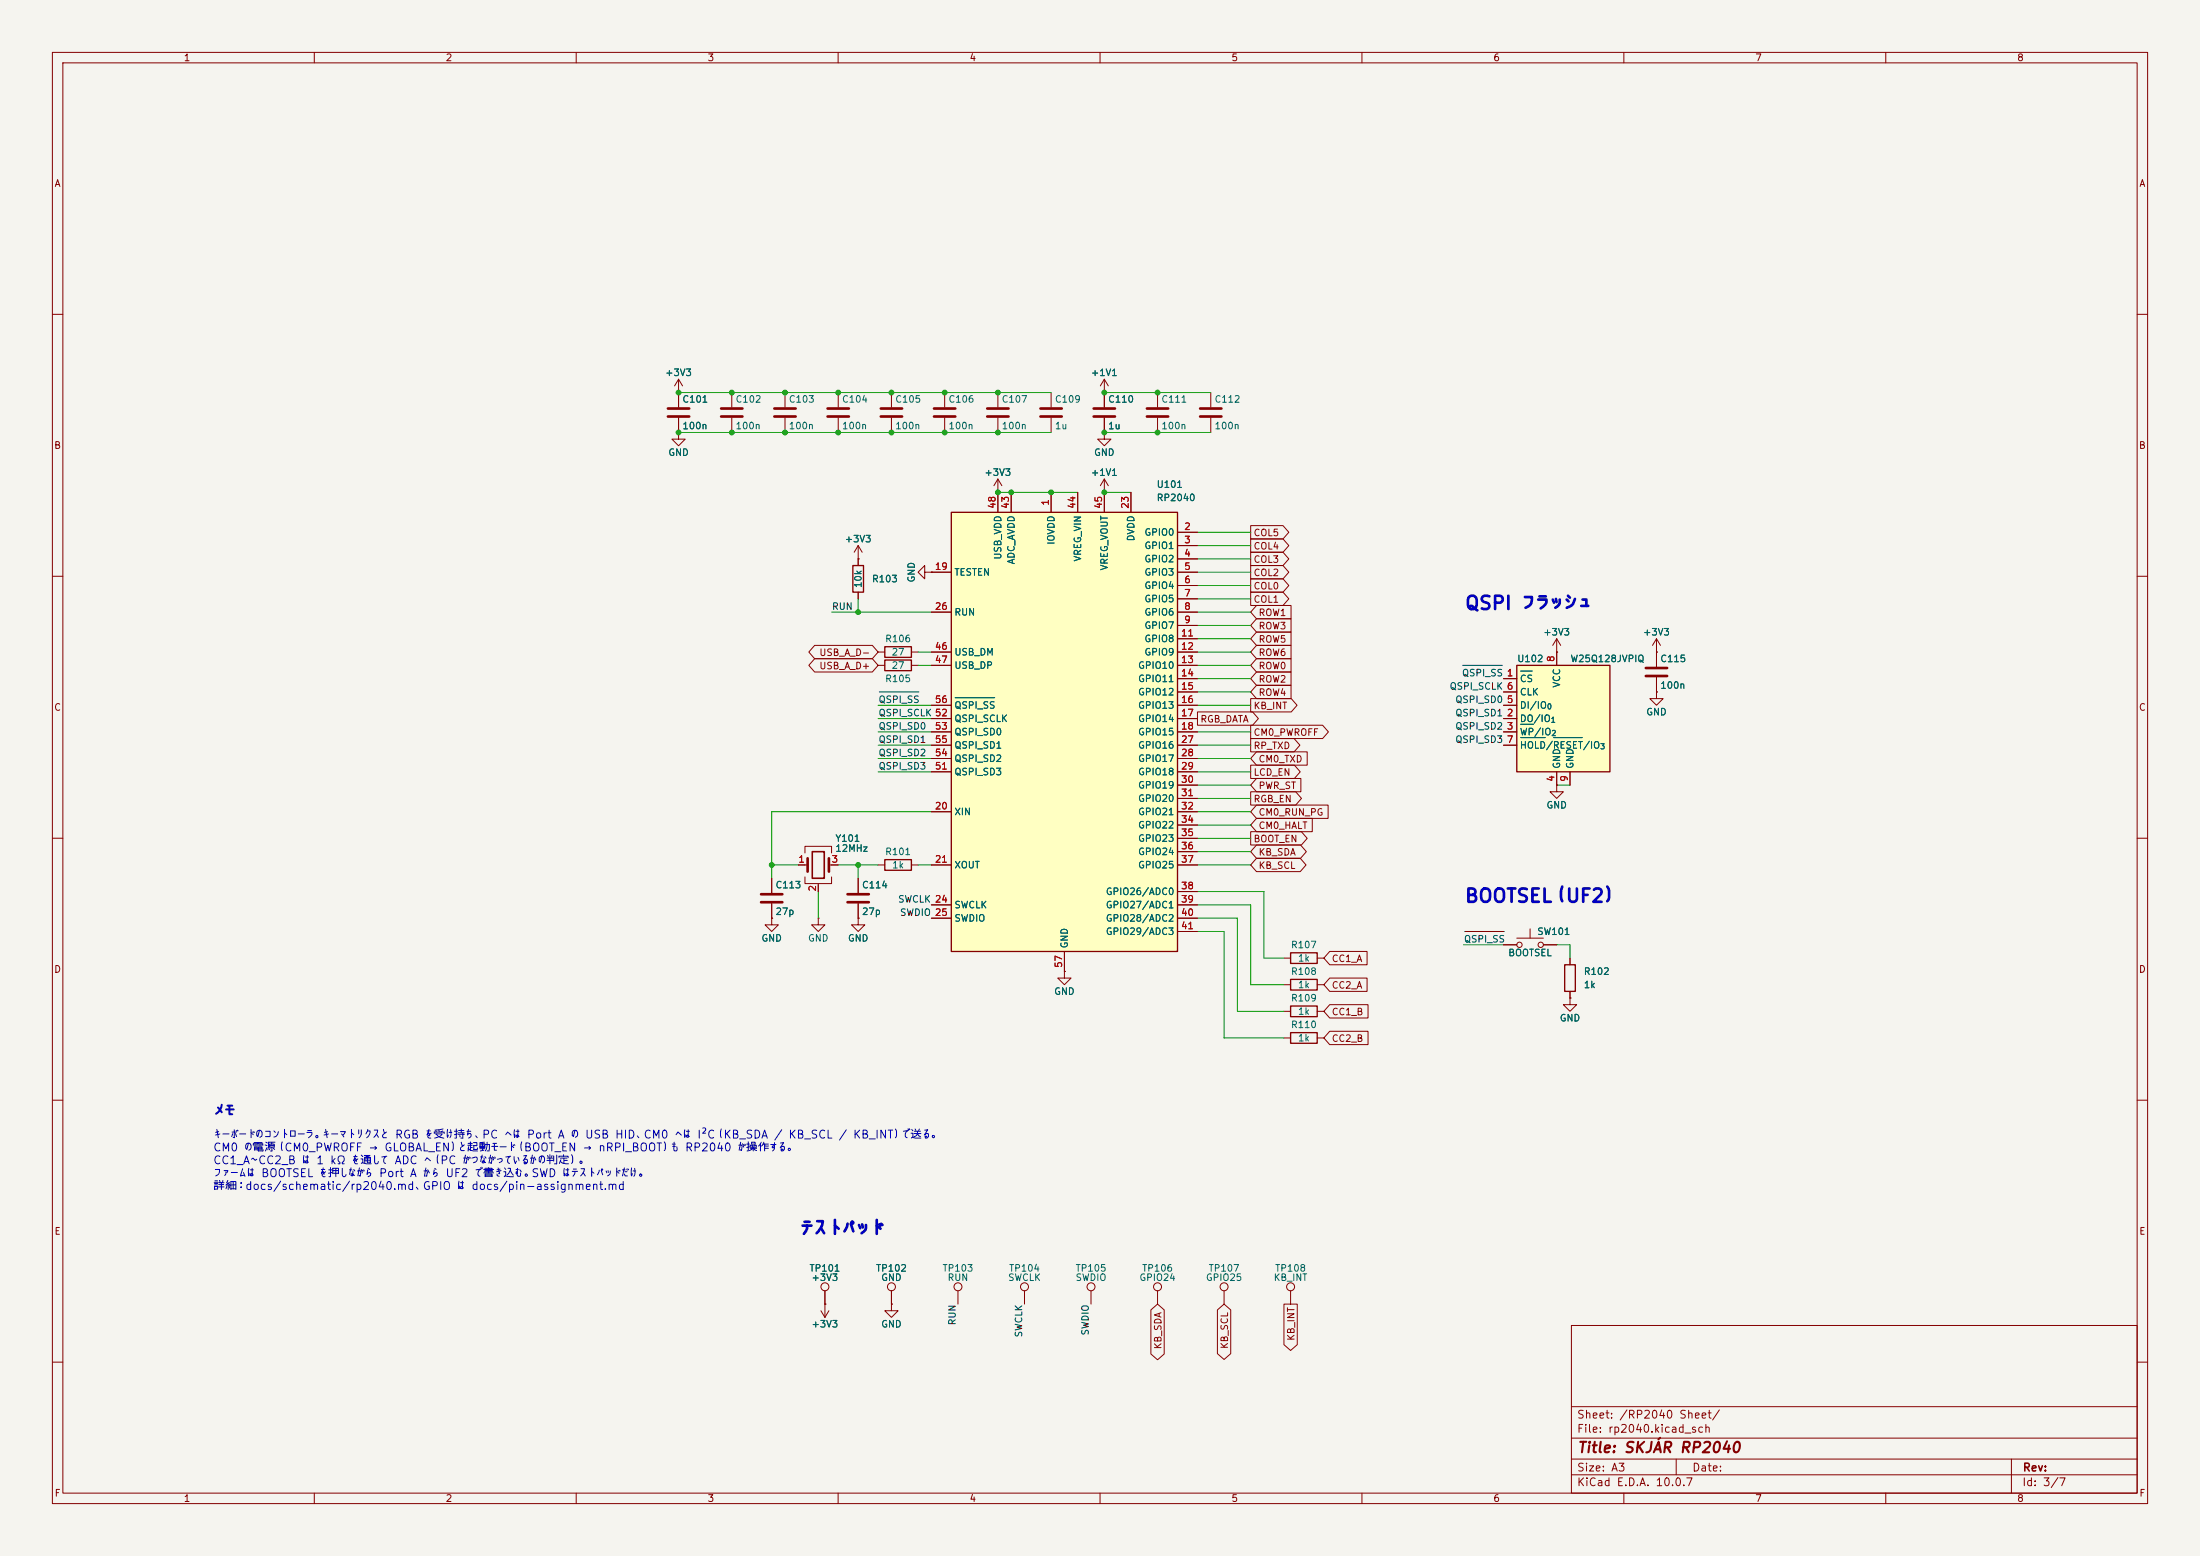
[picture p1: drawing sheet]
<svg xmlns="http://www.w3.org/2000/svg" width="420mm" height="297mm" viewBox="0 0 420 297" stroke-linecap="round" stroke-linejoin="round" font-family="sans-serif">
<path d="M0 0h420v297h-420z" fill="#f5f4ef" stroke="#f5f4ef" stroke-width=".19"/>
<g fill="none" stroke="#840000" stroke-width=".19">
<path d="M10 10h400v277h-400zM12 12h396v273h-396zM60 10v2M110 10v2M160 10v2M210 10v2M260 10v2M310 10v2M360 10v2M10 60h2M129.5 74.9h.1M129.5 72.4v5.3"/>
<path d="M129.5 79.8v2.8M129.5 72.4l-.7 1.3M129.5 72.4l.8 1.3M139.7 74.9v2.8M139.7 79.8v2.8M149.9 74.9v2.8M149.9 79.8v2.8M160 74.9v2.8M160 79.8v2.8M170.2 74.9v2.8M170.2 79.8v2.8M408 60h2"/>
<path d="M129.5 82.6v1.2h1.3l-1.3 1.3-1.2-1.3h1.2M129.5 82.6h.1M10 110h2M163.8 106.7h.1M163.8 104.1l-.7 1.3M163.8 104.1l.8 1.3M163.8 104.1v3.9M163.8 113v1.3M176.5 109.2v-1.2l-1.2 1.2 1.2 1.3v-1.3h1.3M177.8 109.2h.1M408 110h2M167.6 127h1.3"/>
<path d="M167.6 124.5h1.3M174 127h1.3M174 124.5h1.3M297.2 124.5h.1M297.2 121.9l-.8 1.3M297.2 121.9l.7 1.3M297.2 121.9v2.6M316.2 132.1v1.3h1.3l-1.3 1.2-1.2-1.2h1.2M316.2 132.1h.1M316.2 124.5h.1M316.2 121.9l-.7 1.3M316.2 121.9l.8 1.3"/>
<path d="M316.2 121.9v5.4M316.2 129.3v2.8M10 160h2M297.2 149.9v1.2h1.2l-1.2 1.3-1.3-1.3h1.3M297.2 149.9h.1M408 160h2M147.3 167.6v2.8M147.3 172.5v2.8M156.2 175.3v1.2h1.3l-1.3 1.3-1.3-1.3h1.3M156.2 175.3h.1M163.8 167.6v2.8M163.8 172.5v2.8"/>
<path d="M203.2 185.4v1.3h1.3l-1.3 1.3-1.3-1.3h1.3M203.2 185.4h.1M10 210h2M408 210h2M156.7 250.2l.8 1.3M157.5 248.9h.1M157.5 246.4v5.1M158.2 250.2l-.7 1.3M170.2 248.9v1.3h1.2l-1.2 1.3-1.3-1.3h1.3M170.2 248.9h.1M170.2 246.4v2.5M195.6 246.4v2.5"/>
<path d="M300 253h108v32h-108zM10 260h2M300 278.5h108M300 274.5h108M300 268.5h108M320 278.5v3M384 278.5v6.5M408 260h2M60 285v2M110 285v2M160 285v2M210 285v2"/>
<path d="M260 285v2M300 281.5h108M310 285v2M360 285v2"/>
<circle cx="157.5" cy="245.6" r=".76"/>
<circle cx="170.2" cy="245.6" r=".76"/>
<circle cx="195.6" cy="245.6" r=".76"/>
</g>
<g fill="none" stroke="#840000" stroke-width=".51">
<path d="M127.5 78h4.1M127.5 79.5h4.1M137.7 78h4M137.7 79.5h4M147.8 78h4.1M147.8 79.5h4.1M158 78h4.1M158 79.5h4.1M168.1 78h4.1M168.1 79.5h4.1M314.2 127.5h4.1M314.2 129h4.1"/>
<path d="M145.3 170.7h4.1M145.3 172.2h4.1M161.8 170.7h4.1M161.8 172.2h4.1"/>
</g>
<path d="M162.8 108h2v5h-2zM168.9 126h5.1v2h-5.1zM168.9 123.4h5.1v2.1h-5.1z" fill="none" stroke="#840000" stroke-width=".25"/>
<path d="M289.6 127h17.7v20.3h-17.7z" fill="#ffffc2"/>
<path d="M289.6 127h17.7v20.3h-17.7zM168.9 164.1h5.1v2h-5.1zM246.4 192h5.1v2.1h-5.1zM246.4 186.9h5.1v2.1h-5.1zM246.4 181.9h5.1v2h-5.1zM246.4 197.1h5.1v2h-5.1zM298.7 184.2h2v5h-2z" fill="none" stroke="#840000" stroke-width=".25"/>
<g fill="none" stroke="#840000" stroke-width=".19">
<path d="M180.3 74.9v2.8M180.3 79.8v2.8M190.5 74.9v2.8M190.5 79.8v2.8M200.7 74.9v2.8M200.7 79.8v2.8M210.8 74.9h.1M210.8 72.4v5.3M210.8 79.8v2.8M210.8 72.4l-.7 1.3M210.8 72.4l.8 1.3M221 74.9v2.8"/>
<path d="M221 79.8v2.8M231.1 74.9v2.8M231.1 79.8v2.8M190.5 94h.1M190.5 91.4v2.6M190.5 91.4l-.8 1.3M190.5 91.4l.8 1.3M210.8 82.6v1.2h1.3l-1.3 1.3-1.3-1.3h1.3M210.8 82.6h.1M210.8 94h.1M210.8 91.4v2.6M210.8 91.4l-.7 1.3"/>
<path d="M210.8 91.4l.8 1.3M287 129.5h2.6M287 137.2h2.6M287 139.7h2.6M287 134.6h2.6M287 132.1h2.6M297.2 124.5v2.5M287 142.2h2.6M297.2 147.3v2.6M299.7 147.3v2.6M147.3 175.3v1.2h1.3l-1.3 1.3-1.3-1.3h1.3M147.3 175.3h.1"/>
<path d="M152.4 165.1h1.8M153.7 162.8v-1.3h5v1.3M153.7 167.4v1.3h5v-1.3M156.2 168.7v1.5M158.2 165.1h1.8M163.8 175.3v1.2h1.3l-1.3 1.3-1.2-1.3h1.2M163.8 175.3h.1M167.6 165.1h1.3M174 165.1h1.3M289.6 179.1h5M292.1 177.3v1.8M245.1 193h1.3"/>
<path d="M245.1 188h1.3M245.1 182.9h1.3M245.1 198.1h1.3M251.5 193h1.2M251.5 188h1.2M251.5 182.9h1.2M251.5 198.1h1.2M287 180.3h2.6M294.6 180.3h2.6M299.7 190.5v1.3h1.3l-1.3 1.2-1.3-1.2h1.3M299.7 190.5h.1M299.7 182.9v1.3"/>
<path d="M299.7 189.2v1.3M182.9 246.4v2.5M208.3 246.4v2.5M221 246.4v2.5M233.7 246.4v2.5M246.4 246.4v2.5"/>
<circle cx="290.1" cy="180.3" r=".51"/>
<circle cx="294.1" cy="180.3" r=".51"/>
<circle cx="182.9" cy="245.6" r=".76"/>
<circle cx="208.3" cy="245.6" r=".76"/>
<circle cx="221" cy="245.6" r=".76"/>
<circle cx="233.7" cy="245.6" r=".76"/>
<circle cx="246.4" cy="245.6" r=".76"/>
</g>
<path d="M290.3 128.1h2.2M290.3 138.3h2.5M290.3 140.8h4.7M296.6 140.8h5.5" fill="none" stroke="#006464" stroke-width=".19"/>
<g fill="none" stroke="#840000" stroke-width=".51">
<path d="M178.3 78h4.1M178.3 79.5h4.1M188.5 78h4M188.5 79.5h4M198.6 78h4.1M198.6 79.5h4.1M208.8 78h4.1M208.8 79.5h4.1M218.9 78h4.1M218.9 79.5h4.1M229.1 78h4.1M229.1 79.5h4.1"/>
<path d="M154.2 163.8v2.6M158.2 163.8v2.6"/>
</g>
<path d="M155.1 162.6h2.3v5h-2.3z" fill="none" stroke="#840000" stroke-width=".3"/>
<path d="M181.6 97.8h43.2v83.8h-43.2z" fill="#ffffc2"/>
<path d="M181.6 97.8h43.2v83.8h-43.2z" fill="none" stroke="#840000" stroke-width=".25"/>
<g fill="none" stroke="#840000" stroke-width=".19">
<path d="M129.5 74.9h.1M129.5 74.9v2.8M129.5 79.8v2.8M210.8 74.9h.1M210.8 74.9v2.8M210.8 79.8v2.8M129.5 82.6h.1M190.5 94h.1M190.5 94v3.8M193 94v3.8M200.7 94v3.8M205.7 94v3.8"/>
<path d="M210.8 82.6h.1M210.8 94h.1M210.8 94v3.8M215.9 94v3.8M163.8 106.7h.1M163.8 106.7v1.3M163.8 113v1.3M177.8 109.2h.1M177.8 109.2h3.8M177.8 116.8h3.8M224.8 101.6h3.8M224.8 104.1h3.8"/>
<path d="M224.8 106.7h3.8M224.8 109.2h3.8M224.8 111.8h3.8M224.8 114.3h3.8M224.8 116.8h3.8M224.8 119.4h3.8M238.8 105.4h6.1l1.1 1.3-1.1 1.3h-6.1zM238.8 107.9h6.1l1.1 1.3-1.1 1.3h-6.1zM238.8 113h6.1l1.1 1.3-1.1 1.3h-6.1zM238.8 110.5h6.1l1.1 1.3-1.1 1.2h-6.1zM238.8 100.3h6.1l1.1 1.3-1.1 1.3h-6.1zM238.8 102.9h6.1l1.1 1.2-1.1 1.3h-6.1z"/>
<path d="M239.9 118.1h6.6v2.6h-6.6l-1.1-1.3zM239.9 115.6h6.6v2.5h-6.6l-1.1-1.3zM155.5 125.7h11l1.1 1.3-1.1 1.3h-11l-1.1-1.3zM155.5 123.2h11l1.1 1.3-1.1 1.2h-11l-1.1-1.2zM177.8 124.5h3.8M177.8 127h3.8M177.8 134.6h3.8M177.8 137.2h3.8M177.8 139.7h3.8M224.8 121.9h3.8M224.8 124.5h3.8M224.8 127h3.8"/>
<path d="M224.8 129.5h3.8M224.8 132.1h3.8M224.8 134.6h3.8M224.8 137.2h3.8M224.8 139.7h3.8M228.6 135.9h10.5l1.1 1.3-1.1 1.2h-10.5zM238.8 133.3h7.7l1.1 1.3-1.1 1.3h-7.7zM238.8 138.4h13.7l1.1 1.3-1.1 1.3h-13.7zM239.9 125.7h6.6v2.6h-6.6l-1.1-1.3zM239.9 128.3h6.6v2.5h-6.6l-1.1-1.3zM239.9 130.8h6.6v2.6h-6.6l-1.1-1.3zM239.9 120.6h6.6v2.6h-6.6l-1.1-1.3z"/>
<path d="M239.9 123.2h6.6v2.5h-6.6l-1.1-1.2zM287 129.5h2.6M287 132.1h2.6M287 134.6h2.6M287 137.2h2.6M287 139.7h2.6M297.2 124.5h.1M297.2 124.5v2.5M316.2 132.1h.1M316.2 124.5h.1M316.2 124.5v2.8M316.2 129.3v2.8"/>
<path d="M177.8 154.9h3.8M177.8 142.2h3.8M177.8 144.8h3.8M177.8 147.3h3.8M224.8 154.9h3.8M224.8 142.2h3.8M224.8 144.8h3.8M224.8 147.3h3.8M224.8 149.9h3.8M224.8 152.4h3.8M224.8 157.5h3.8M238.8 146h8.3l1.1 1.3-1.1 1.3h-8.3z"/>
<path d="M238.8 141h8.2l1.2 1.2-1.2 1.3h-8.2zM238.8 151.1h8.6l1.1 1.3-1.1 1.3h-8.6zM238.8 158.7h9.6l1.2 1.3-1.2 1.3h-9.6zM239.9 148.6h8.4v2.5h-8.4l-1.1-1.2zM239.9 143.5h9.7v2.6h-9.7l-1.1-1.3zM239.9 156.2h10.6v2.6h-10.6l-1.1-1.3zM239.9 153.7h13.6v2.5h-13.6l-1.1-1.3zM287 142.2h2.6M297.2 149.9h.1M297.2 147.3v2.6M299.7 147.3v2.6M147.3 175.3h.1"/>
<path d="M147.3 167.6v2.8M147.3 172.5v2.8M152.4 165.1h1.3M156.2 168.9v1.3M158.7 165.1h1.3M163.8 175.3h.1M163.8 167.6v2.8M163.8 172.5v2.8M177.8 165.1h3.8M177.8 172.7h3.8M177.8 175.3h3.8M224.8 165.1h3.8"/>
<path d="M224.8 172.7h3.8M224.8 175.3h3.8M224.8 160h3.8M224.8 162.6h3.8M224.8 170.2h3.8M224.8 177.8h3.8M239.9 163.8h8.3l1.1 1.3-1.1 1.3h-8.3l-1.1-1.3zM239.9 161.3h8.4l1.1 1.3-1.1 1.2h-8.4l-1.1-1.2zM203.2 185.4h.1M203.2 181.6v3.8M253.8 191.8h7.4v2.5h-7.4l-1.1-1.3zM253.8 196.8h7.4v2.6h-7.4l-1.1-1.3z"/>
<path d="M253.8 186.7h7.2v2.5h-7.2l-1.1-1.2zM253.8 181.6h7.2v2.6h-7.2l-1.1-1.3zM287 180.3h2.6M294.6 180.3h2.6M299.7 190.5h.1M299.7 182.9v1.3M299.7 189.2v1.3M157.5 248.9h.1M157.5 246.4v2.5M170.2 248.9h.1M170.2 246.4v2.5M219.7 250l1.3-1.1 1.3 1.1v8.4l-1.3 1.2-1.3-1.2z"/>
<path d="M232.4 250l1.3-1.1 1.3 1.1v8.4l-1.3 1.1-1.3-1.1zM245.1 248.9h2.6v7.8l-1.3 1.1-1.3-1.1z"/>
</g>
<path d="M182.3 133.2h7.6M290.3 128.1h2.2M290.3 138.3h2.5M290.3 140.8h4.7M296.6 140.8h5.5" fill="none" stroke="#006464" stroke-width=".19"/>
<path d="M167.9 132.1h7.5M279.2 127h7.6M279.6 177.8h7.6" fill="none" stroke="#0f0f0f" stroke-width=".19"/>
<g fill="none" stroke="#009600" stroke-width=".19">
<path d="M129.5 74.9h71.2M210.8 74.9h20.3M129.5 82.6h71.2M190.5 94h15.2M210.8 82.6h20.3M210.8 94h5.1M158.7 116.8h19.1M163.8 114.3v2.5M228.6 116.8h10.2M228.6 119.4h10.2M228.6 114.3h10.2M228.6 109.2h10.2"/>
<path d="M228.6 106.7h10.2M228.6 111.8h10.2M228.6 101.6h10.2M228.6 104.1h10.2M167.6 139.7h10.2M167.6 134.6h10.2M167.6 137.2h10.2M175.3 127h2.5M175.3 124.5h2.5M228.6 139.7h10.2M228.6 132.1h10.2M228.6 134.6h10.2"/>
<path d="M228.6 129.5h10.2M228.6 127h10.2M228.6 124.5h10.2M228.6 121.9h10.2M167.6 144.8h10.2M167.6 142.2h10.2M167.6 147.3h10.2M177.8 154.9h-30.5v12.7M228.6 144.8h10.2M228.6 142.2h10.2M228.6 147.3h10.2M228.6 154.9h10.2"/>
<path d="M228.6 157.5h10.2M228.6 152.4h10.2M228.6 149.9h10.2M297.2 149.9h2.5M147.3 165.1h5.1M156.2 170.2v5.1M160 165.1h7.6M163.8 165.1v2.5M175.3 165.1h2.5M228.6 162.6h10.2M228.6 165.1h10.2M228.6 160h10.2"/>
<path d="M228.6 172.7h10.2v15.3h6.3M228.6 177.8h5.1v20.3h11.4M228.6 175.3h7.6v17.7h8.9M228.6 170.2h12.7v12.7h3.8M279.4 180.3h7.6M297.2 180.3h2.5v2.6"/>
</g>
<g fill="#009600" stroke="#009600" stroke-width=".19">
<circle cx="149.9" cy="74.9" r=".46"/>
<circle cx="139.7" cy="74.9" r=".46"/>
<circle cx="170.2" cy="82.6" r=".46"/>
<circle cx="170.2" cy="74.9" r=".46"/>
<circle cx="149.9" cy="82.6" r=".46"/>
<circle cx="160" cy="82.6" r=".46"/>
<circle cx="160" cy="74.9" r=".46"/>
<circle cx="129.5" cy="74.9" r=".46"/>
<circle cx="139.7" cy="82.6" r=".46"/>
<circle cx="129.5" cy="82.6" r=".46"/>
<circle cx="163.8" cy="116.8" r=".46"/>
<circle cx="210.8" cy="82.6" r=".46"/>
<circle cx="210.8" cy="74.9" r=".46"/>
<circle cx="180.3" cy="82.6" r=".46"/>
<circle cx="180.3" cy="74.9" r=".46"/>
<circle cx="190.5" cy="74.9" r=".46"/>
<circle cx="210.8" cy="94" r=".46"/>
<circle cx="221" cy="74.9" r=".46"/>
<circle cx="221" cy="82.6" r=".46"/>
<circle cx="190.5" cy="94" r=".46"/>
<circle cx="190.5" cy="82.6" r=".46"/>
<circle cx="147.3" cy="165.1" r=".46"/>
<circle cx="163.8" cy="165.1" r=".46"/>
<circle cx="200.7" cy="94" r=".46"/>
<circle cx="193" cy="94" r=".46"/>
</g>
<g font-size="2.5" fill="#0000c2">
<text x="279.5" y="117">QSPI フラッシュ</text>
<text x="279.5" y="172.9">BOOTSEL（UF2）</text>
<text x="152.5" y="236.4">テストパッド</text>
</g>
<text font-size="2" fill="#840000" x="301" y="277.8">Title: SKJÁR RP2040</text>
<text font-size="1.9" fill="#0000c2" x="40.7" y="213.4">メモ</text>
<g font-size="1.5" fill="#0000c2">
<text x="40.6" y="217.7">キーボードのコントローラ。キーマトリクスと RGB を受け持ち、PC へは Port A の USB HID、CM0 へは I²C（KB_SDA / KB_SCL / KB_INT）で送る。</text>
<text x="40.6" y="220.2">CM0 の電源（CM0_PWROFF → GLOBAL_EN）と起動モード（BOOT_EN → nRPI_BOOT）も RP2040 が操作する。</text>
<text x="40.6" y="222.6">CC1_A〜CC2_B は 1 kΩ を通して ADC へ（PC がつながっているかの判定）。</text>
<text x="40.6" y="225.1">ファームは BOOTSEL を押しながら Port A から UF2 で書き込む。SWD はテストパッドだけ。</text>
<text x="40.6" y="227.5">詳細：docs/schematic/rp2040.md、GPIO は docs/pin-assignment.md</text>
</g>
<g font-size="1.5" fill="#840000">
<text x="300.9" y="273.8">File: rp2040.kicad_sch</text>
<text x="300.9" y="271.1">Sheet: /RP2040 Sheet/</text>
<text x="300.9" y="281.2">Size: A3</text>
<text x="322.9" y="281.2">Date:</text>
<text x="386" y="281.2">Rev:</text>
<text x="300.9" y="284">KiCad E.D.A. 10.0.7</text>
<text x="385.9" y="284">Id: 3/7</text>
</g>
<g font-size="1.3" fill="#840000">
<text x="35" y="12">1</text>
<text x="85" y="12">2</text>
<text x="135" y="12">3</text>
<text x="185" y="12">4</text>
<text x="235" y="12">5</text>
<text x="285" y="12">6</text>
<text x="335" y="12">7</text>
<text x="385" y="12">8</text>
<text x="10.3" y="36">A</text>
<text x="408.3" y="36">A</text>
<text x="10.2" y="86">B</text>
<text x="408.2" y="86">B</text>
<text x="239.2" y="107.7">COL3</text>
<text x="239.2" y="102.7">COL5</text>
<text x="239.2" y="105.2">COL4</text>
<text x="239.2" y="110.3">COL2</text>
<text x="239.2" y="112.8">COL0</text>
<text x="239.2" y="115.4">COL1</text>
<text x="240.2" y="117.9">ROW1</text>
<text x="156.3" y="125.5">USB_A_D-</text>
<text x="240.2" y="120.4">ROW3</text>
<text x="240.2" y="123">ROW5</text>
<text x="240.2" y="125.5">ROW6</text>
<text x="156.3" y="128.1">USB_A_D+</text>
<text x="240.2" y="128.1">ROW0</text>
<text x="240.2" y="130.6">ROW2</text>
<text x="10.2" y="136">C</text>
<text x="239.2" y="135.7">KB_INT</text>
<text x="240.2" y="133.1">ROW4</text>
<text x="408.2" y="136">C</text>
<text x="229" y="138.2">RGB_DATA</text>
<text x="239.2" y="140.8">CM0_PWROFF</text>
<text x="239.2" y="143.3">RP_TXD</text>
<text x="239.2" y="148.4">LCD_EN</text>
<text x="240.2" y="145.8">CM0_TXD</text>
<text x="239.2" y="153.5">RGB_EN</text>
<text x="240.2" y="150.9">PWR_ST</text>
<text x="240.2" y="156">CM0_RUN_PG</text>
<text x="239.2" y="161.1">BOOT_EN</text>
<text x="240.2" y="158.5">CM0_HALT</text>
<text x="240.2" y="166.2">KB_SCL</text>
<text x="240.2" y="163.6">KB_SDA</text>
<text x="10.2" y="186">D</text>
<text x="254.1" y="183.9">CC1_A</text>
<text x="408.2" y="186">D</text>
<text x="254.1" y="189">CC2_A</text>
<text x="254.1" y="194.1">CC1_B</text>
<text x="254.1" y="199.2">CC2_B</text>
<text x="10.3" y="236">E</text>
<text x="408.3" y="236">E</text>
<text x="222" y="257.7" transform="rotate(-90 222 257.7)">KB_SDA</text>
<text x="234.7" y="257.6" transform="rotate(-90 234.7 257.6)">KB_SCL</text>
<text x="247.4" y="256" transform="rotate(-90 247.4 256)">KB_INT</text>
<text x="10.3" y="286">F</text>
<text x="35" y="287">1</text>
<text x="85" y="287">2</text>
<text x="135" y="287">3</text>
<text x="185" y="287">4</text>
<text x="235" y="287">5</text>
<text x="285" y="287">6</text>
<text x="335" y="287">7</text>
<text x="385" y="287">8</text>
<text x="408.3" y="286">F</text>
</g>
<g font-size="1.3" fill="#006464">
<text x="126.9" y="72.1">+3V3</text>
<text x="130.2" y="77.2">C101</text>
<text x="140.3" y="77.2">C102</text>
<text x="150.5" y="77.2">C103</text>
<text x="160.6" y="77.2">C104</text>
<text x="170.8" y="77.2">C105</text>
<text x="181" y="77.2">C106</text>
<text x="191.1" y="77.2">C107</text>
<text x="201.3" y="77.2">C109</text>
<text x="208.2" y="72.1">+1V1</text>
<text x="211.4" y="77.2">C110</text>
<text x="221.6" y="77.2">C111</text>
<text x="231.8" y="77.2">C112</text>
<text x="130.2" y="82.2">100n</text>
<text x="140.3" y="82.2">100n</text>
<text x="150.5" y="82.2">100n</text>
<text x="160.6" y="82.2">100n</text>
<text x="170.8" y="82.2">100n</text>
<text x="181" y="82.2">100n</text>
<text x="191.1" y="82.2">100n</text>
<text x="201.3" y="82.2">1u</text>
<text x="211.4" y="82.2">1u</text>
<text x="221.6" y="82.2">100n</text>
<text x="231.8" y="82.2">100n</text>
<text x="127.5" y="87.3">GND</text>
<text x="208.8" y="87.3">GND</text>
<text x="187.8" y="91.1">+3V3</text>
<text x="208.2" y="91.1">+1V1</text>
<text x="220.7" y="93.4">U101</text>
<text x="220.7" y="96">RP2040</text>
<text x="161.2" y="103.8">+3V3</text>
<text x="191.5" y="106.9" transform="rotate(-90 191.5 106.9)">USB_VDD</text>
<text x="194" y="107.8" transform="rotate(-90 194 107.8)">ADC_AVDD</text>
<text x="201.6" y="104.1" transform="rotate(-90 201.6 104.1)">IOVDD</text>
<text x="206.7" y="107.3" transform="rotate(-90 206.7 107.3)">VREG_VIN</text>
<text x="216.9" y="103.4" transform="rotate(-90 216.9 103.4)">DVDD</text>
<text x="218.4" y="102.6">GPIO0</text>
<text x="218.4" y="105.1">GPIO1</text>
<text x="218.4" y="107.6">GPIO2</text>
<text x="164.8" y="112.3" transform="rotate(-90 164.8 112.3)">10k</text>
<text x="166.4" y="111.5">R103</text>
<text x="175" y="111.3" transform="rotate(-90 175 111.3)">GND</text>
<text x="182.1" y="110.2">TESTEN</text>
<text x="211.8" y="109" transform="rotate(-90 211.8 109)">VREG_VOUT</text>
<text x="218.4" y="110.2">GPIO3</text>
<text x="218.4" y="112.7">GPIO4</text>
<text x="182.1" y="117.8">RUN</text>
<text x="218.4" y="115.3">GPIO5</text>
<text x="218.4" y="117.8">GPIO6</text>
<text x="168.9" y="122.9">R106</text>
<text x="170.1" y="125.4">27</text>
<text x="182.1" y="125.4">USB_DM</text>
<text x="218.4" y="120.3">GPIO7</text>
<text x="218.4" y="122.9">GPIO8</text>
<text x="218.4" y="125.4">GPIO9</text>
<text x="294.5" y="121.6">+3V3</text>
<text x="313.6" y="121.6">+3V3</text>
<text x="168.9" y="130.5">R105</text>
<text x="170.1" y="128">27</text>
<text x="182.1" y="128">USB_DP</text>
<text x="217.2" y="128">GPIO10</text>
<text x="217.2" y="130.5">GPIO11</text>
<text x="289.5" y="126.7">U102</text>
<text x="290" y="130.5">CS</text>
<text x="298.1" y="131.4" transform="rotate(-90 298.1 131.4)">VCC</text>
<text x="299.7" y="126.7">W25Q128JVPIQ</text>
<text x="316.8" y="126.7">C115</text>
<text x="316.8" y="131.8">100n</text>
<text x="182.1" y="135.6">QSPI_SS</text>
<text x="217.2" y="133">GPIO12</text>
<text x="217.2" y="135.6">GPIO13</text>
<text x="290" y="135.6">DI/IO</text>
<text x="290" y="133">CLK</text>
<text x="314.2" y="136.9">GND</text>
<text x="182.1" y="138.1">QSPI_SCLK</text>
<text x="182.1" y="140.7">QSPI_SD0</text>
<text x="182.1" y="143.2">QSPI_SD1</text>
<text x="217.2" y="138.1">GPIO14</text>
<text x="217.2" y="140.7">GPIO15</text>
<text x="217.2" y="143.2">GPIO16</text>
<text x="290" y="138.1">DO/IO</text>
<text x="290" y="140.7">WP/IO</text>
<text x="290" y="143.2">HOLD/RESET/IO</text>
<text x="182.1" y="148.3">QSPI_SD3</text>
<text x="182.1" y="145.7">QSPI_SD2</text>
<text x="217.2" y="145.7">GPIO17</text>
<text x="217.2" y="148.3">GPIO18</text>
<text x="298.1" y="146.8" transform="rotate(-90 298.1 146.8)">GND</text>
<text x="300.7" y="146.8" transform="rotate(-90 300.7 146.8)">GND</text>
<text x="182.1" y="155.9">XIN</text>
<text x="217.2" y="150.8">GPIO19</text>
<text x="217.2" y="153.4">GPIO20</text>
<text x="217.2" y="155.9">GPIO21</text>
<text x="295.1" y="154.6">GND</text>
<text x="159.4" y="161">Y101</text>
<text x="217.2" y="158.4">GPIO22</text>
<text x="217.2" y="161">GPIO23</text>
<text x="159.4" y="162.9">12MHz</text>
<text x="168.9" y="163.5">R101</text>
<text x="170.2" y="166.1">1k</text>
<text x="182.1" y="166.1">XOUT</text>
<text x="217.2" y="163.5">GPIO24</text>
<text x="217.2" y="166.1">GPIO25</text>
<text x="147.9" y="169.9">C113</text>
<text x="164.4" y="169.9">C114</text>
<text x="182.1" y="173.7">SWCLK</text>
<text x="211" y="171.1">GPIO26/ADC0</text>
<text x="211" y="173.7">GPIO27/ADC1</text>
<text x="147.9" y="175">27p</text>
<text x="164.4" y="175">27p</text>
<text x="182.1" y="176.2">SWDIO</text>
<text x="211" y="176.2">GPIO28/ADC2</text>
<text x="211" y="178.8">GPIO29/ADC3</text>
<text x="293.4" y="178.8">SW101</text>
<text x="145.3" y="180">GND</text>
<text x="154.1" y="180">GND</text>
<text x="161.8" y="180">GND</text>
<text x="204.2" y="181.1" transform="rotate(-90 204.2 181.1)">GND</text>
<text x="246.3" y="181.3">R107</text>
<text x="247.7" y="183.8">1k</text>
<text x="287.8" y="182.8">BOOTSEL</text>
<text x="201.1" y="190.2">GND</text>
<text x="246.3" y="191.5">R109</text>
<text x="246.3" y="186.4">R108</text>
<text x="247.7" y="188.9">1k</text>
<text x="302.2" y="186.4">R102</text>
<text x="302.2" y="188.9">1k</text>
<text x="246.3" y="196.5">R110</text>
<text x="247.7" y="194">1k</text>
<text x="297.7" y="195.3">GND</text>
<text x="247.7" y="199.1">1k</text>
<text x="154.4" y="243">TP101</text>
<text x="154.8" y="244.8">+3V3</text>
<text x="167.1" y="243">TP102</text>
<text x="168.1" y="244.8">GND</text>
<text x="179.8" y="243">TP103</text>
<text x="180.8" y="244.8">RUN</text>
<text x="192.3" y="244.8">SWCLK</text>
<text x="192.5" y="243">TP104</text>
<text x="205.2" y="244.8">SWDIO</text>
<text x="205.2" y="243">TP105</text>
<text x="217.4" y="244.8">GPIO24</text>
<text x="217.9" y="243">TP106</text>
<text x="230.1" y="244.8">GPIO25</text>
<text x="230.6" y="243">TP107</text>
<text x="243" y="244.8">KB_INT</text>
<text x="243.3" y="243">TP108</text>
<text x="154.8" y="253.7">+3V3</text>
<text x="168.1" y="253.7">GND</text>
</g>
<g font-size="1.3" fill="#a90000">
<text x="190.4" y="97.2" transform="rotate(-90 190.4 97.2)">48</text>
<text x="192.9" y="97.2" transform="rotate(-90 192.9 97.2)">43</text>
<text x="200.5" y="96.6" transform="rotate(-90 200.5 96.6)">1</text>
<text x="205.6" y="97.2" transform="rotate(-90 205.6 97.2)">44</text>
<text x="210.7" y="97.2" transform="rotate(-90 210.7 97.2)">45</text>
<text x="215.8" y="97.2" transform="rotate(-90 215.8 97.2)">23</text>
<text x="226" y="101.5">2</text>
<text x="226" y="104">3</text>
<text x="226" y="106.5">4</text>
<text x="178.4" y="109.1">19</text>
<text x="226" y="109.1">5</text>
<text x="226" y="111.6">6</text>
<text x="178.4" y="116.7">26</text>
<text x="226" y="114.2">7</text>
<text x="226" y="116.7">8</text>
<text x="226" y="119.2">9</text>
<text x="178.4" y="124.3">46</text>
<text x="225.4" y="121.8">11</text>
<text x="225.4" y="124.3">12</text>
<text x="178.4" y="126.9">47</text>
<text x="225.4" y="126.9">13</text>
<text x="225.4" y="129.4">14</text>
<text x="225.4" y="131.9">15</text>
<text x="287.6" y="129.4">1</text>
<text x="287.6" y="131.9">6</text>
<text x="297" y="126.5" transform="rotate(-90 297 126.5)">8</text>
<text x="178.4" y="134.5">56</text>
<text x="178.4" y="137">52</text>
<text x="225.4" y="134.5">16</text>
<text x="225.4" y="137">17</text>
<text x="287.6" y="137">2</text>
<text x="287.6" y="134.5">5</text>
<text x="178.4" y="139.6">53</text>
<text x="178.4" y="142.1">55</text>
<text x="225.4" y="139.6">18</text>
<text x="225.4" y="142.1">27</text>
<text x="287.6" y="139.6">3</text>
<text x="287.6" y="142.1">7</text>
<text x="178.4" y="147.2">51</text>
<text x="178.4" y="144.6">54</text>
<text x="225.4" y="144.6">28</text>
<text x="225.4" y="147.2">29</text>
<text x="225.4" y="149.7">30</text>
<text x="297" y="149.3" transform="rotate(-90 297 149.3)">4</text>
<text x="299.6" y="149.3" transform="rotate(-90 299.6 149.3)">9</text>
<text x="178.4" y="154.8">20</text>
<text x="225.4" y="152.3">31</text>
<text x="225.4" y="154.8">32</text>
<text x="225.4" y="157.3">34</text>
<text x="225.4" y="159.9">35</text>
<text x="152.3" y="165">1</text>
<text x="158.7" y="165">3</text>
<text x="178.4" y="165">21</text>
<text x="225.4" y="162.4">36</text>
<text x="225.4" y="165">37</text>
<text x="156.1" y="170.3" transform="rotate(-90 156.1 170.3)">2</text>
<text x="178.4" y="172.6">24</text>
<text x="225.4" y="170">38</text>
<text x="225.4" y="172.6">39</text>
<text x="178.4" y="175.1">25</text>
<text x="225.4" y="175.1">40</text>
<text x="225.4" y="177.7">41</text>
<text x="203.1" y="184.9" transform="rotate(-90 203.1 184.9)">57</text>
</g>
<g font-size="1.3" fill="#0f0f0f">
<text x="158.7" y="116.7">RUN</text>
<text x="276.6" y="132">QSPI_SCLK 6</text>
<text x="279" y="129.4">QSPI_SS 1</text>
<text x="167.6" y="134.5">QSPI_SS</text>
<text x="167.6" y="137">QSPI_SCLK 52</text>
<text x="277.7" y="137">QSPI_SD1</text>
<text x="277.7" y="134.5">QSPI_SD0</text>
<text x="167.6" y="139.6">QSPI_SD0</text>
<text x="167.6" y="142.1">QSPI_SD1</text>
<text x="277.7" y="139.6">QSPI_SD2</text>
<text x="277.7" y="142.1">QSPI_SD3</text>
<text x="167.6" y="147.2">QSPI_SD3</text>
<text x="167.6" y="144.7">QSPI_SD2</text>
<text x="171.3" y="172.6">SWCLK 24</text>
<text x="171.7" y="175.1">SWDIO 25</text>
<text x="279.4" y="180.2">QSPI_SS</text>
<text x="182.8" y="253.1" transform="rotate(-90 182.8 253.1)">RUN</text>
<text x="195.5" y="255.4" transform="rotate(-90 195.5 255.4)">SWCLK</text>
<text x="208.2" y="255" transform="rotate(-90 208.2 255)">SWDIO</text>
</g>
<g font-size="1" fill="#006464">
<text x="295.2" y="135.6">0</text>
<text x="295.9" y="138.2">1</text>
<text x="296.1" y="140.7">2</text>
<text x="305.4" y="143.3">3</text>
</g>
</svg>
